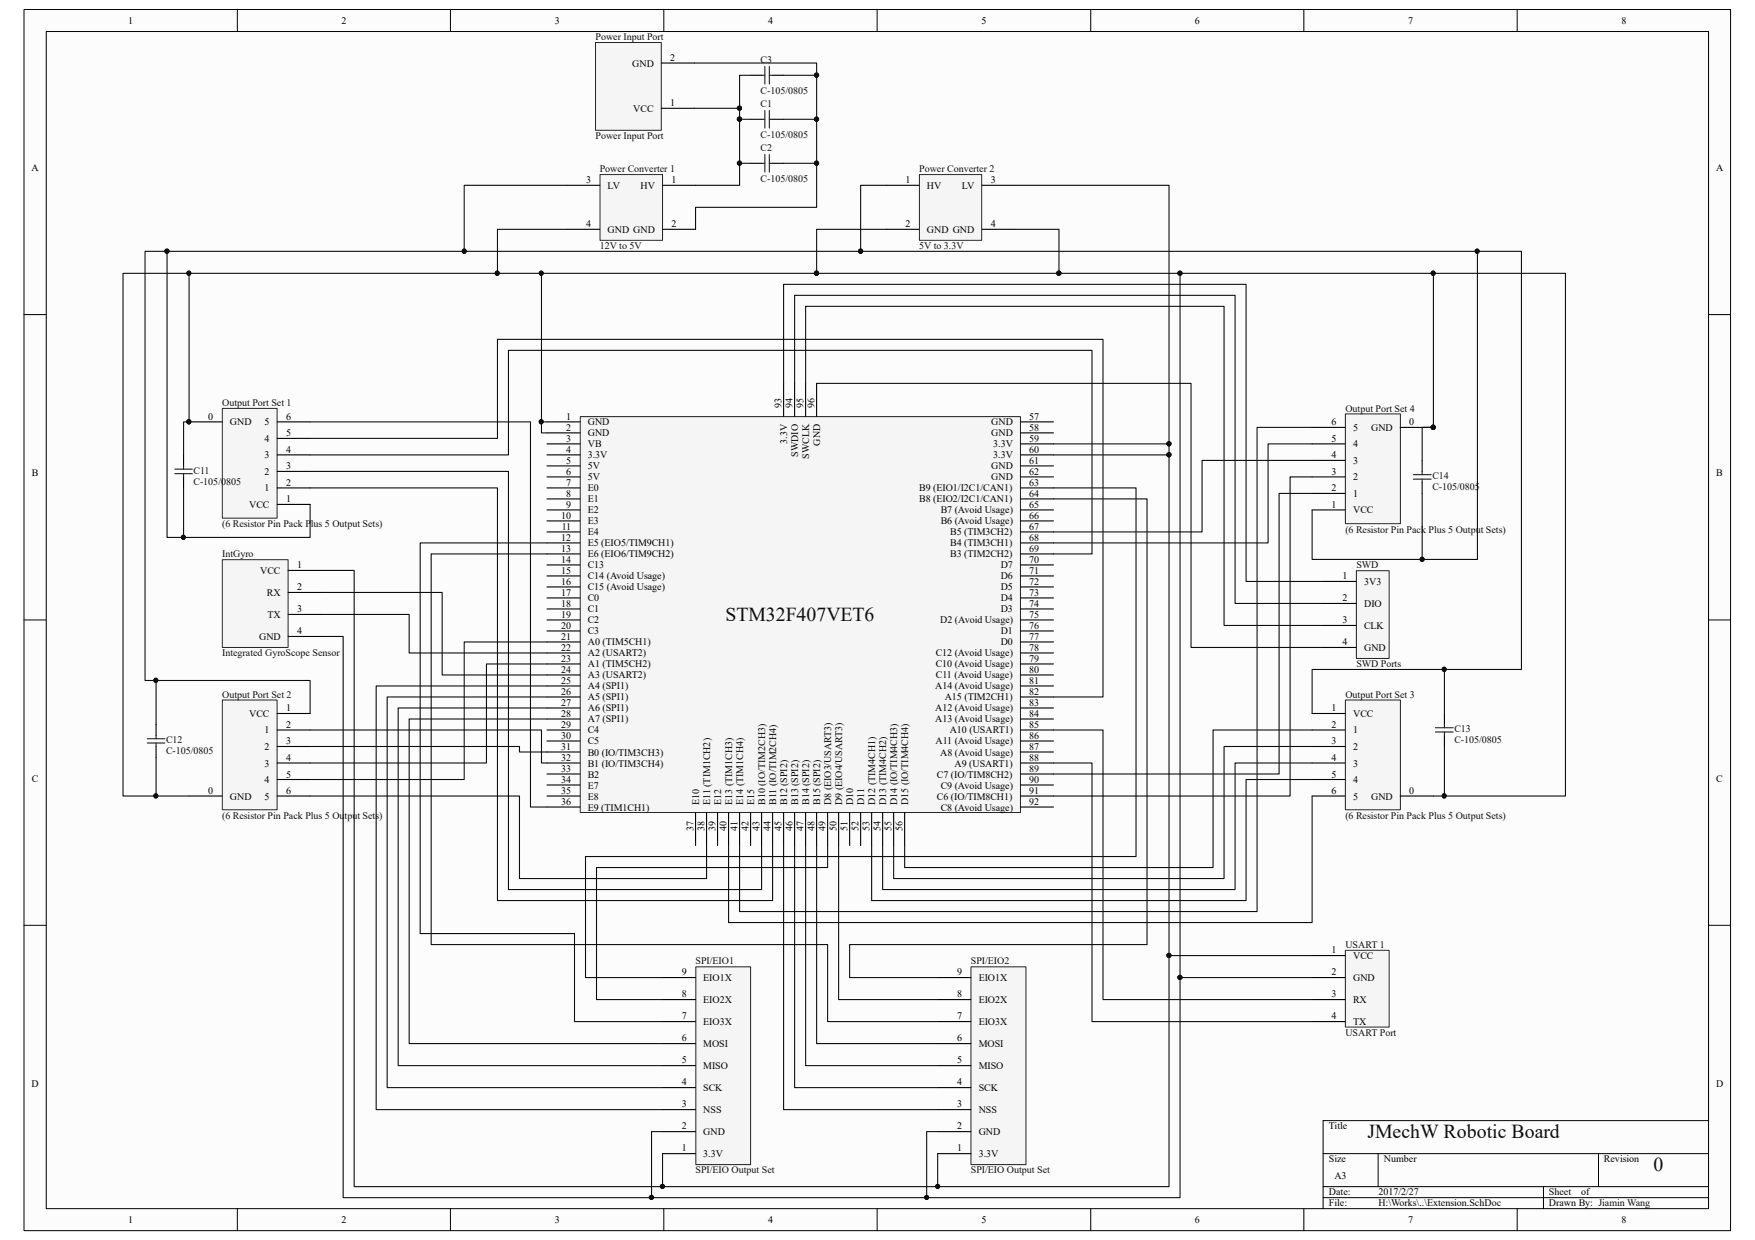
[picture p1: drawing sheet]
<svg xmlns="http://www.w3.org/2000/svg" width="297mm" height="210mm" viewBox="0 0 297 210" stroke-linecap="round" stroke-linejoin="round" font-family="sans-serif">
<path d="M4.1 1.7h288.8v206.6h-288.8z" fill="#fcfcfc"/>
<path d="M4.1 1.6h288.8v206.7h-288.8z" fill="none" stroke="#000" stroke-width=".17"/>
<path d="M7.9 5.4h281.3v199.2h-281.3z" fill="#fcfcfc"/>
<g fill="none" stroke="#000" stroke-width=".17">
<path d="M7.8 5.3h281.4v199.3h-281.4zM40.2 1.6v3.7M76.2 1.6v3.7M112.3 1.6v3.7M148.5 1.6v3.7M184.6 1.6v3.7M220.7 1.6v3.7M256.8 1.6v3.7M4.1 53.3h3.7M289.2 53.3h3.7M4.1 104.9h3.7M289.2 104.9h3.7"/>
<path d="M4.1 156.6h3.7M289.2 156.6h3.7M223.9 195.3h65.3M233.3 195.3v5.6M270.5 195.3v5.6M289.2 189.7h-65.3v14.9M40.2 204.6v3.7M76.2 204.6v3.7M112.3 204.6v3.7M148.5 204.6v3.7M184.6 204.6v3.7M220.7 204.6v3.7"/>
<path d="M223.9 200.9h65.3M223.9 202.7h65.3M256.8 204.6v3.7M261.2 200.9v3.7"/>
</g>
<path d="M227.7 70.1h9.3v18.5h-9.3z" fill="#f5f5f5"/>
<path d="M227.7 70.1h9.3v18.5h-9.3z" fill="none" stroke="#262626" stroke-width=".17"/>
<path d="M222.1 77.9h5.6M222.1 75.1h5.6M222.1 72.3h5.6M237 72.3h5.6M222.1 86.3h5.6M222.1 83.5h5.6M222.1 80.7h5.6" fill="none" stroke="#000" stroke-width=".19"/>
<circle cx="242.6" cy="72.3" r=".35" fill="#0e0e0e"/>
<circle cx="242.6" cy="72.3" r=".35" fill="none" stroke="#0e0e0e" stroke-width=".17"/>
<circle cx="242.6" cy="72.3" r=".35" fill="#0e0e0e"/>
<circle cx="242.6" cy="72.3" r=".35" fill="none" stroke="#0e0e0e" stroke-width=".17"/>
<path d="M37.7 69.2h9.2v18.5h-9.2z" fill="#f5f5f5"/>
<path d="M37.6 69.1h9.3v18.6h-9.3z" fill="none" stroke="#262626" stroke-width=".17"/>
<path d="M32 71.4h5.6M46.9 79.8h5.6M46.9 77h5.6M46.9 74.2h5.6M46.9 71.4h5.6M46.9 85.4h5.6M46.9 82.6h5.6" fill="none" stroke="#000" stroke-width=".19"/>
<circle cx="32" cy="71.4" r=".35" fill="#0e0e0e"/>
<circle cx="32" cy="71.4" r=".35" fill="none" stroke="#0e0e0e" stroke-width=".17"/>
<circle cx="32" cy="71.4" r=".35" fill="#0e0e0e"/>
<circle cx="32" cy="71.4" r=".35" fill="none" stroke="#0e0e0e" stroke-width=".17"/>
<path d="M227.7 118.5h9.3v18.6h-9.3z" fill="#f5f5f5"/>
<path d="M227.7 118.5h9.3v18.6h-9.3z" fill="none" stroke="#262626" stroke-width=".17"/>
<path d="M222.1 120.8h5.6M222.1 123.6h5.6M222.1 126.4h5.6M222.1 129.2h5.6M222.1 132h5.6M222.1 134.7h5.6M237 134.7h5.6" fill="none" stroke="#000" stroke-width=".19"/>
<path d="M37.7 118.5h9.2v18.6h-9.2z" fill="#f5f5f5"/>
<path d="M37.6 118.5h9.3v18.6h-9.3z" fill="none" stroke="#262626" stroke-width=".17"/>
<path d="M32 134.7h5.6M46.9 120.8h5.6M46.9 123.6h5.6M46.9 126.4h5.6M46.9 129.2h5.6M46.9 132h5.6M46.9 134.7h5.6" fill="none" stroke="#000" stroke-width=".19"/>
<path d="M98.3 70.6h74.4v66.9h-74.4z" fill="#f5f5f5"/>
<path d="M98.2 70.5h74.5v67h-74.5z" fill="none" stroke="#262626" stroke-width=".17"/>
<g fill="none" stroke="#000" stroke-width=".19">
<path d="M92.6 71.4h5.6M92.6 73.3h5.6M92.6 75.1h5.6M92.6 77h5.6M92.6 78.9h5.6M132.6 64.9v5.6M134.5 64.9v5.6M136.4 64.9v5.6M138.2 64.9v5.6M172.7 71.4h5.6M172.7 73.3h5.6M172.7 75.1h5.6"/>
<path d="M172.7 77h5.6M172.7 78.9h5.6M92.6 80.7h5.6M92.6 82.6h5.6M92.6 84.5h5.6M92.6 86.3h5.6M92.6 88.2h5.6M92.6 90h5.6M92.6 91.9h5.6M92.6 93.8h5.6M92.6 95.6h5.6M92.6 97.5h5.6"/>
<path d="M92.6 99.4h5.6M172.7 80.7h5.6M172.7 82.6h5.6M172.7 84.5h5.6M172.7 86.3h5.6M172.7 88.2h5.6M172.7 90h5.6M172.7 91.9h5.6M172.7 93.8h5.6M172.7 95.6h5.6M172.7 97.5h5.6M172.7 99.4h5.6"/>
<path d="M92.6 101.2h5.6M92.6 103.1h5.6M92.6 104.9h5.6M92.6 106.8h5.6M92.6 108.7h5.6M92.6 110.5h5.6M92.6 112.4h5.6M92.6 114.3h5.6M92.6 116.1h5.6M92.6 118h5.6M92.6 119.8h5.6M172.7 101.2h5.6"/>
<path d="M172.7 103.1h5.6M172.7 104.9h5.6M172.7 106.8h5.6M172.7 108.7h5.6M172.7 110.5h5.6M172.7 112.4h5.6M172.7 114.3h5.6M172.7 116.1h5.6M172.7 118h5.6M172.7 119.8h5.6M92.6 121.7h5.6M92.6 123.6h5.6"/>
<path d="M92.6 125.4h5.6M92.6 127.3h5.6M92.6 129.2h5.6M92.6 131h5.6M92.6 132.9h5.6M92.6 134.7h5.6M92.6 136.6h5.6M117.7 137.5v5.6M119.6 137.5v5.6M121.5 137.5v5.6M123.3 137.5v5.6M125.2 137.5v5.6"/>
<path d="M127 137.5v5.6M128.9 137.5v5.6M130.8 137.5v5.6M132.6 137.5v5.6M134.5 137.5v5.6M136.4 137.5v5.6M138.2 137.5v5.6M140.1 137.5v5.6M141.9 137.5v5.6M143.8 137.5v5.6M145.7 137.5v5.6M147.5 137.5v5.6"/>
<path d="M149.4 137.5v5.6M151.3 137.5v5.6M153.1 137.5v5.6M172.7 121.7h5.6M172.7 123.6h5.6M172.7 125.4h5.6M172.7 127.3h5.6M172.7 129.2h5.6M172.7 131h5.6M172.7 132.9h5.6M172.7 134.7h5.6M172.7 136.6h5.6"/>
</g>
<path d="M37.7 94.8h11.1v14.8h-11.1z" fill="#f5f5f5"/>
<path d="M37.6 94.7h11.2v14.9h-11.2z" fill="none" stroke="#262626" stroke-width=".17"/>
<path d="M48.8 96.6h5.6M48.8 100.3h5.6M48.8 104h5.6M48.8 107.7h5.6" fill="none" stroke="#000" stroke-width=".19"/>
<path d="M117.8 163.7h9.2v33.4h-9.2z" fill="#f5f5f5"/>
<path d="M117.8 163.7h9.2v33.4h-9.2z" fill="none" stroke="#262626" stroke-width=".17"/>
<path d="M112.1 165.5h5.6M112.1 169.2h5.6M112.1 172.9h5.6M112.1 176.7h5.6M112.1 180.4h5.6M112.1 184.1h5.6M112.1 187.8h5.6M112.1 191.6h5.6M112.1 195.3h5.6" fill="none" stroke="#000" stroke-width=".19"/>
<path d="M164.4 163.7h9.2v33.4h-9.2z" fill="#f5f5f5"/>
<path d="M164.3 163.7h9.3v33.4h-9.3z" fill="none" stroke="#262626" stroke-width=".17"/>
<path d="M158.7 165.5h5.6M158.7 169.2h5.6M158.7 172.9h5.6M158.7 176.7h5.6M158.7 180.4h5.6M158.7 184.1h5.6M158.7 187.8h5.6M158.7 191.6h5.6M158.7 195.3h5.6" fill="none" stroke="#000" stroke-width=".19"/>
<path d="M155.7 29.6h10.5v11.1h-10.5z" fill="#f5f5f5"/>
<path d="M155.6 29.5h10.6v11.2h-10.6z" fill="none" stroke="#262626" stroke-width=".17"/>
<path d="M150 31.4h5.6M150 38.8h5.6M166.2 31.4h5.6M166.2 38.8h5.6" fill="none" stroke="#000" stroke-width=".19"/>
<path d="M101.6 29.6h10.5v11.1h-10.5z" fill="#f5f5f5"/>
<path d="M101.6 29.5h10.5v11.2h-10.5z" fill="none" stroke="#262626" stroke-width=".17"/>
<g fill="none" stroke="#000" stroke-width=".19">
<path d="M127 12.7h1.9M130.8 12.7h1.8M95.9 31.4h5.6M95.9 38.8h5.6M112.1 31.4h5.6M112.1 38.8h5.6M127 20.2h1.9M127 27.6h1.9M130.8 20.2h1.8M130.8 27.6h1.8M31.1 77v1.9M240.7 77.9v1.9"/>
<path d="M31.1 80.7v1.9M240.7 81.7v1.8M26.4 122.6v1.9M26.4 126.4v1.8M244.5 120.8v1.8M244.5 124.5v1.9"/>
</g>
<g fill="none" stroke="#1c1c1c" stroke-width=".19">
<path d="M128.9 12.7h.6M129.5 11.3v2.9M129.5 18.7v3M130.2 11.3v2.9M130.2 18.7v3M130.2 12.7h.6M128.9 20.2h.6M128.9 27.6h.6M129.5 26.2v2.9M130.2 26.2v2.9M130.2 20.2h.6M130.2 27.6h.6"/>
<path d="M29.6 79.4h3M31.1 78.9v.5M240.7 79.8v.5M29.6 80.2h3M31.1 80.2v.5M239.2 80.3h3M239.2 81.1h3M240.7 81.1v.6M24.9 125.1h3M24.9 125.8h3M26.4 124.5v.6M26.4 125.8v.6"/>
<path d="M242.9 123.2h3.1M242.9 123.9h3.1M244.5 122.6v.6M244.5 123.9v.6"/>
</g>
<path d="M229.6 96.6h5.5v14.9h-5.5z" fill="#f5f5f5"/>
<path d="M229.6 96.6h5.5v14.9h-5.5z" fill="none" stroke="#262626" stroke-width=".17"/>
<path d="M223.9 98.4h5.6M223.9 102.2h5.6M223.9 105.9h5.6M223.9 109.6h5.6" fill="none" stroke="#000" stroke-width=".19"/>
<path d="M227.7 160.9h7.4v13h-7.4z" fill="#f5f5f5"/>
<path d="M227.7 160.9h7.4v13h-7.4z" fill="none" stroke="#262626" stroke-width=".17"/>
<path d="M222.1 161.8h5.6M222.1 165.5h5.6M222.1 169.2h5.6M222.1 172.9h5.6" fill="none" stroke="#000" stroke-width=".19"/>
<path d="M100.8 7.2h11.1v14.9h-11.1z" fill="#f5f5f5"/>
<path d="M100.8 7.2h11.1v14.9h-11.1z" fill="none" stroke="#262626" stroke-width=".17"/>
<path d="M111.9 18.3h5.7M111.9 10.7h5.7" fill="none" stroke="#000" stroke-width=".19"/>
<g fill="none" stroke="#0e0e0e" stroke-width=".19">
<path d="M52.5 71.4h37.3v65.2h2.8M52.5 79.8h33.6v70.8h42.8v-7.5M52.5 77h33.6v-17.7h98.7v34.5h-6.5M52.5 74.2h31.7v-16.8h102.5v60.6h-8.4M222.1 72.3h-9.3v82h-87.6v-11.2M52.5 82.6h31.7v69.8h46.6v-9.3M92.6 93.8h-19.6v66.1h67.1v13h18.6M92.6 91.9h-21.5v66.1h26.1v14.9h14.9M178.3 84.5h15.8v75.4h-50.3v5.6h14.9M178.3 82.6h14v62.4h-93.2v20.5h13M222.1 80.7h-3.7v54h-40.1M222.1 83.5h-5.6v47.5h-38.2"/>
<path d="M54.4 100.3h20.4v14h17.8M92.6 116.1h-28.9v71.7h48.4M92.6 118h-27.1v66.1h46.6M92.6 119.8h-25.2v60.6h44.7M52.5 134.7h35.4v14h31.7v-5.6M52.5 123.6h39.1v5.6h1M52.5 126.4h35.4v.9h4.7M92.6 121.7h-23.3v55h42.8M222.1 134.7v21.5h-98.8v-13.1M222.1 126.4h-14.9v22.3h-55.9v-5.6M222.1 129.2h-13.1v21.4h-59.6v-7.5M222.1 132h-11.2v20.4h-63.4v-9.3"/>
<path d="M222.1 123.6h-16.8v23.3h-52.2v-3.8M132.6 143.1v44.7h26.1M134.5 143.1v41h24.2M136.4 143.1v37.3h22.3M138.2 143.1v33.6h20.5M140.1 143.1v3.8h-39.1v22.3h11.1M141.9 143.1v26.1h16.8M158.7 195.3v5.6"/>
</g>
<circle cx="158.7" cy="200.8" r=".35" fill="#0e0e0e"/>
<circle cx="158.7" cy="200.8" r=".35" fill="none" stroke="#0e0e0e" stroke-width=".17"/>
<path d="M54.4 96.6h5.5v104.3h52.2" fill="none" stroke="#0e0e0e" stroke-width=".19"/>
<circle cx="112.1" cy="200.8" r=".35" fill="#0e0e0e"/>
<circle cx="112.1" cy="200.8" r=".35" fill="none" stroke="#0e0e0e" stroke-width=".17"/>
<path d="M112.1 191.6h-1.8v11.1" fill="none" stroke="#0e0e0e" stroke-width=".19"/>
<circle cx="110.3" cy="202.7" r=".35" fill="#0e0e0e"/>
<circle cx="110.3" cy="202.7" r=".35" fill="none" stroke="#0e0e0e" stroke-width=".17"/>
<path d="M158.7 191.6h-1.9v11.1" fill="none" stroke="#0e0e0e" stroke-width=".19"/>
<circle cx="156.8" cy="202.7" r=".35" fill="#0e0e0e"/>
<circle cx="156.8" cy="202.7" r=".35" fill="none" stroke="#0e0e0e" stroke-width=".17"/>
<path d="M145.7 42.5h-121.1v72.7h27.9v5.6" fill="none" stroke="#0e0e0e" stroke-width=".19"/>
<circle cx="26.4" cy="115.2" r=".35" fill="#0e0e0e"/>
<circle cx="26.4" cy="115.2" r=".35" fill="none" stroke="#0e0e0e" stroke-width=".17"/>
<circle cx="28.3" cy="42.5" r=".36" fill="#0e0e0e"/>
<circle cx="28.3" cy="42.5" r=".36" fill="none" stroke="#0e0e0e" stroke-width=".17"/>
<circle cx="78.6" cy="42.5" r=".35" fill="#0e0e0e"/>
<circle cx="78.6" cy="42.5" r=".35" fill="none" stroke="#0e0e0e" stroke-width=".17"/>
<circle cx="145.7" cy="42.5" r=".35" fill="#0e0e0e"/>
<circle cx="145.7" cy="42.5" r=".35" fill="none" stroke="#0e0e0e" stroke-width=".17"/>
<path d="M250.1 42.5v52.2h-28v-8.4" fill="none" stroke="#0e0e0e" stroke-width=".19"/>
<circle cx="240.7" cy="94.7" r=".35" fill="#0e0e0e"/>
<circle cx="240.7" cy="94.7" r=".35" fill="none" stroke="#0e0e0e" stroke-width=".17"/>
<circle cx="250" cy="42.5" r=".35" fill="#0e0e0e"/>
<circle cx="250" cy="42.5" r=".35" fill="none" stroke="#0e0e0e" stroke-width=".17"/>
<path d="M199.7 46.3h65.3v88.4h-22.4" fill="none" stroke="#0e0e0e" stroke-width=".19"/>
<circle cx="199.7" cy="46.2" r=".36" fill="#0e0e0e"/>
<circle cx="199.7" cy="46.2" r=".36" fill="none" stroke="#0e0e0e" stroke-width=".17"/>
<circle cx="242.6" cy="46.2" r=".35" fill="#0e0e0e"/>
<circle cx="242.6" cy="46.2" r=".35" fill="none" stroke="#0e0e0e" stroke-width=".17"/>
<circle cx="244.4" cy="134.7" r=".35" fill="#0e0e0e"/>
<circle cx="244.4" cy="134.7" r=".35" fill="none" stroke="#0e0e0e" stroke-width=".17"/>
<path d="M242.6 46.3v26" fill="none" stroke="#0e0e0e" stroke-width=".19"/>
<circle cx="242.6" cy="46.2" r=".35" fill="#0e0e0e"/>
<circle cx="242.6" cy="46.2" r=".35" fill="none" stroke="#0e0e0e" stroke-width=".17"/>
<circle cx="242.6" cy="72.3" r=".35" fill="#0e0e0e"/>
<circle cx="242.6" cy="72.3" r=".35" fill="none" stroke="#0e0e0e" stroke-width=".17"/>
<path d="M171.8 38.8h7.4v7.5" fill="none" stroke="#0e0e0e" stroke-width=".19"/>
<circle cx="179.2" cy="46.2" r=".36" fill="#0e0e0e"/>
<circle cx="179.2" cy="46.2" r=".36" fill="none" stroke="#0e0e0e" stroke-width=".17"/>
<path d="M132.6 27.6h5.6" fill="none" stroke="#0e0e0e" stroke-width=".19"/>
<circle cx="138.2" cy="27.6" r=".36" fill="#0e0e0e"/>
<circle cx="138.2" cy="27.6" r=".36" fill="none" stroke="#0e0e0e" stroke-width=".17"/>
<path d="M179.2 46.3h20.5v156.4h-141.6v-95h-3.7" fill="none" stroke="#0e0e0e" stroke-width=".19"/>
<circle cx="110.3" cy="202.7" r=".35" fill="#0e0e0e"/>
<circle cx="110.3" cy="202.7" r=".35" fill="none" stroke="#0e0e0e" stroke-width=".17"/>
<circle cx="156.8" cy="202.7" r=".35" fill="#0e0e0e"/>
<circle cx="156.8" cy="202.7" r=".35" fill="none" stroke="#0e0e0e" stroke-width=".17"/>
<circle cx="199.7" cy="165.5" r=".36" fill="#0e0e0e"/>
<circle cx="199.7" cy="165.5" r=".36" fill="none" stroke="#0e0e0e" stroke-width=".17"/>
<circle cx="199.7" cy="46.2" r=".36" fill="#0e0e0e"/>
<circle cx="199.7" cy="46.2" r=".36" fill="none" stroke="#0e0e0e" stroke-width=".17"/>
<circle cx="179.2" cy="46.2" r=".36" fill="#0e0e0e"/>
<circle cx="179.2" cy="46.2" r=".36" fill="none" stroke="#0e0e0e" stroke-width=".17"/>
<path d="M125.2 27.6h1.8" fill="none" stroke="#0e0e0e" stroke-width=".19"/>
<circle cx="125.2" cy="27.6" r=".36" fill="#0e0e0e"/>
<circle cx="125.2" cy="27.6" r=".36" fill="none" stroke="#0e0e0e" stroke-width=".17"/>
<path d="M125.2 20.2h1.8" fill="none" stroke="#0e0e0e" stroke-width=".19"/>
<circle cx="125.2" cy="20.2" r=".36" fill="#0e0e0e"/>
<circle cx="125.2" cy="20.2" r=".36" fill="none" stroke="#0e0e0e" stroke-width=".17"/>
<path d="M132.6 20.2h5.6" fill="none" stroke="#0e0e0e" stroke-width=".19"/>
<circle cx="138.2" cy="20.2" r=".36" fill="#0e0e0e"/>
<circle cx="138.2" cy="20.2" r=".36" fill="none" stroke="#0e0e0e" stroke-width=".17"/>
<path d="M32 46.3v25.1h-.9v5.6" fill="none" stroke="#0e0e0e" stroke-width=".19"/>
<circle cx="32" cy="71.4" r=".35" fill="#0e0e0e"/>
<circle cx="32" cy="71.4" r=".35" fill="none" stroke="#0e0e0e" stroke-width=".17"/>
<circle cx="32" cy="46.2" r=".35" fill="#0e0e0e"/>
<circle cx="32" cy="46.2" r=".35" fill="none" stroke="#0e0e0e" stroke-width=".17"/>
<path d="M28.3 42.5v48.5h2.8" fill="none" stroke="#0e0e0e" stroke-width=".19"/>
<circle cx="28.3" cy="42.5" r=".36" fill="#0e0e0e"/>
<circle cx="28.3" cy="42.5" r=".36" fill="none" stroke="#0e0e0e" stroke-width=".17"/>
<circle cx="31" cy="91" r=".35" fill="#0e0e0e"/>
<circle cx="31" cy="91" r=".35" fill="none" stroke="#0e0e0e" stroke-width=".17"/>
<path d="M26.4 115.2v7.4" fill="none" stroke="#0e0e0e" stroke-width=".19"/>
<circle cx="26.4" cy="115.2" r=".35" fill="#0e0e0e"/>
<circle cx="26.4" cy="115.2" r=".35" fill="none" stroke="#0e0e0e" stroke-width=".17"/>
<path d="M26.4 128.2v6.5" fill="none" stroke="#0e0e0e" stroke-width=".19"/>
<circle cx="26.4" cy="134.7" r=".35" fill="#0e0e0e"/>
<circle cx="26.4" cy="134.7" r=".35" fill="none" stroke="#0e0e0e" stroke-width=".17"/>
<path d="M242.6 72.3h-1.9v5.6" fill="none" stroke="#0e0e0e" stroke-width=".19"/>
<circle cx="242.6" cy="72.3" r=".35" fill="#0e0e0e"/>
<circle cx="242.6" cy="72.3" r=".35" fill="none" stroke="#0e0e0e" stroke-width=".17"/>
<path d="M240.7 83.5v11.2" fill="none" stroke="#0e0e0e" stroke-width=".19"/>
<circle cx="240.7" cy="94.7" r=".35" fill="#0e0e0e"/>
<circle cx="240.7" cy="94.7" r=".35" fill="none" stroke="#0e0e0e" stroke-width=".17"/>
<path d="M244.5 113.3v7.5" fill="none" stroke="#0e0e0e" stroke-width=".19"/>
<circle cx="244.4" cy="113.3" r=".35" fill="#0e0e0e"/>
<circle cx="244.4" cy="113.3" r=".35" fill="none" stroke="#0e0e0e" stroke-width=".17"/>
<path d="M244.5 126.4v8.3" fill="none" stroke="#0e0e0e" stroke-width=".19"/>
<circle cx="244.4" cy="134.7" r=".35" fill="#0e0e0e"/>
<circle cx="244.4" cy="134.7" r=".35" fill="none" stroke="#0e0e0e" stroke-width=".17"/>
<path d="M31.1 82.6v8.4h21.4v-5.6" fill="none" stroke="#0e0e0e" stroke-width=".19"/>
<circle cx="31" cy="91" r=".35" fill="#0e0e0e"/>
<circle cx="31" cy="91" r=".35" fill="none" stroke="#0e0e0e" stroke-width=".17"/>
<path d="M132.6 64.9v-16.8h78.3v50.3h13M134.5 64.9v-14.9h74.5v52.2h14.9M136.4 64.9v-13h70.8v54h16.7M138.2 64.9h63.4v44.7h22.3M178.3 123.6h8.4v45.6h35.4M178.3 129.2h6.5v43.7h37.3M197.9 161.8h24.2" fill="none" stroke="#0e0e0e" stroke-width=".19"/>
<circle cx="197.8" cy="161.7" r=".36" fill="#0e0e0e"/>
<circle cx="197.8" cy="161.7" r=".36" fill="none" stroke="#0e0e0e" stroke-width=".17"/>
<path d="M199.7 165.5h22.4" fill="none" stroke="#0e0e0e" stroke-width=".19"/>
<circle cx="199.7" cy="165.5" r=".36" fill="#0e0e0e"/>
<circle cx="199.7" cy="165.5" r=".36" fill="none" stroke="#0e0e0e" stroke-width=".17"/>
<path d="M150 31.4h-4.3v11.1" fill="none" stroke="#0e0e0e" stroke-width=".19"/>
<circle cx="145.7" cy="42.5" r=".35" fill="#0e0e0e"/>
<circle cx="145.7" cy="42.5" r=".35" fill="none" stroke="#0e0e0e" stroke-width=".17"/>
<path d="M132.6 12.7h5.6v22.4h-20.5v3.7" fill="none" stroke="#0e0e0e" stroke-width=".19"/>
<circle cx="138.2" cy="12.7" r=".36" fill="#0e0e0e"/>
<circle cx="138.2" cy="12.7" r=".36" fill="none" stroke="#0e0e0e" stroke-width=".17"/>
<circle cx="138.2" cy="20.2" r=".36" fill="#0e0e0e"/>
<circle cx="138.2" cy="20.2" r=".36" fill="none" stroke="#0e0e0e" stroke-width=".17"/>
<circle cx="138.2" cy="27.6" r=".36" fill="#0e0e0e"/>
<circle cx="138.2" cy="27.6" r=".36" fill="none" stroke="#0e0e0e" stroke-width=".17"/>
<path d="M150 38.8h-11.8v7.5" fill="none" stroke="#0e0e0e" stroke-width=".19"/>
<circle cx="138.2" cy="46.2" r=".36" fill="#0e0e0e"/>
<circle cx="138.2" cy="46.2" r=".36" fill="none" stroke="#0e0e0e" stroke-width=".17"/>
<path d="M117.6 10.7h20.6v2" fill="none" stroke="#0e0e0e" stroke-width=".19"/>
<circle cx="138.2" cy="12.7" r=".36" fill="#0e0e0e"/>
<circle cx="138.2" cy="12.7" r=".36" fill="none" stroke="#0e0e0e" stroke-width=".17"/>
<path d="M125.2 20.2v11.2h-7.5" fill="none" stroke="#0e0e0e" stroke-width=".19"/>
<circle cx="125.2" cy="27.6" r=".36" fill="#0e0e0e"/>
<circle cx="125.2" cy="27.6" r=".36" fill="none" stroke="#0e0e0e" stroke-width=".17"/>
<circle cx="125.2" cy="20.2" r=".36" fill="#0e0e0e"/>
<circle cx="125.2" cy="20.2" r=".36" fill="none" stroke="#0e0e0e" stroke-width=".17"/>
<path d="M127 12.7h-1.8v5.6" fill="none" stroke="#0e0e0e" stroke-width=".19"/>
<circle cx="125.2" cy="18.3" r=".36" fill="#0e0e0e"/>
<circle cx="125.2" cy="18.3" r=".36" fill="none" stroke="#0e0e0e" stroke-width=".17"/>
<path d="M117.6 18.3h7.6v1.9" fill="none" stroke="#0e0e0e" stroke-width=".19"/>
<circle cx="125.2" cy="18.3" r=".36" fill="#0e0e0e"/>
<circle cx="125.2" cy="18.3" r=".36" fill="none" stroke="#0e0e0e" stroke-width=".17"/>
<circle cx="125.2" cy="20.2" r=".36" fill="#0e0e0e"/>
<circle cx="125.2" cy="20.2" r=".36" fill="none" stroke="#0e0e0e" stroke-width=".17"/>
<path d="M171.8 31.4h26.1v43.7" fill="none" stroke="#0e0e0e" stroke-width=".19"/>
<circle cx="197.8" cy="75.1" r=".36" fill="#0e0e0e"/>
<circle cx="197.8" cy="75.1" r=".36" fill="none" stroke="#0e0e0e" stroke-width=".17"/>
<path d="M197.9 77v123.9h-85.8v-5.6" fill="none" stroke="#0e0e0e" stroke-width=".19"/>
<circle cx="197.8" cy="77" r=".36" fill="#0e0e0e"/>
<circle cx="197.8" cy="77" r=".36" fill="none" stroke="#0e0e0e" stroke-width=".17"/>
<circle cx="197.8" cy="161.7" r=".36" fill="#0e0e0e"/>
<circle cx="197.8" cy="161.7" r=".36" fill="none" stroke="#0e0e0e" stroke-width=".17"/>
<circle cx="158.7" cy="200.8" r=".35" fill="#0e0e0e"/>
<circle cx="158.7" cy="200.8" r=".35" fill="none" stroke="#0e0e0e" stroke-width=".17"/>
<circle cx="112.1" cy="200.8" r=".35" fill="#0e0e0e"/>
<circle cx="112.1" cy="200.8" r=".35" fill="none" stroke="#0e0e0e" stroke-width=".17"/>
<path d="M178.3 75.1h19.6v1.9h-19.6" fill="none" stroke="#0e0e0e" stroke-width=".19"/>
<circle cx="197.8" cy="77" r=".36" fill="#0e0e0e"/>
<circle cx="197.8" cy="77" r=".36" fill="none" stroke="#0e0e0e" stroke-width=".17"/>
<circle cx="197.8" cy="75.1" r=".36" fill="#0e0e0e"/>
<circle cx="197.8" cy="75.1" r=".36" fill="none" stroke="#0e0e0e" stroke-width=".17"/>
<path d="M145.7 42.5h111.8v70.8h-35.4v7.5" fill="none" stroke="#0e0e0e" stroke-width=".19"/>
<circle cx="145.7" cy="42.5" r=".35" fill="#0e0e0e"/>
<circle cx="145.7" cy="42.5" r=".35" fill="none" stroke="#0e0e0e" stroke-width=".17"/>
<circle cx="250" cy="42.5" r=".35" fill="#0e0e0e"/>
<circle cx="250" cy="42.5" r=".35" fill="none" stroke="#0e0e0e" stroke-width=".17"/>
<circle cx="244.4" cy="113.3" r=".35" fill="#0e0e0e"/>
<circle cx="244.4" cy="113.3" r=".35" fill="none" stroke="#0e0e0e" stroke-width=".17"/>
<path d="M95.9 31.4h-17.3v11.1" fill="none" stroke="#0e0e0e" stroke-width=".19"/>
<circle cx="78.6" cy="42.5" r=".35" fill="#0e0e0e"/>
<circle cx="78.6" cy="42.5" r=".35" fill="none" stroke="#0e0e0e" stroke-width=".17"/>
<path d="M138.2 46.3h-117.4v88.4h11.2M222.1 75.1h-7.5v16.8h-36.3M222.1 77.9h-18.6v12.1h-25.2M54.4 104h14.9v6.5h23.3M92.6 108.7h-14v23.3h-26.1M92.6 112.4h-10.3v16.8h-29.8" fill="none" stroke="#0e0e0e" stroke-width=".19"/>
<circle cx="26.4" cy="134.7" r=".35" fill="#0e0e0e"/>
<circle cx="26.4" cy="134.7" r=".35" fill="none" stroke="#0e0e0e" stroke-width=".17"/>
<circle cx="32" cy="46.2" r=".35" fill="#0e0e0e"/>
<circle cx="32" cy="46.2" r=".35" fill="none" stroke="#0e0e0e" stroke-width=".17"/>
<circle cx="84.1" cy="46.2" r=".35" fill="#0e0e0e"/>
<circle cx="84.1" cy="46.2" r=".35" fill="none" stroke="#0e0e0e" stroke-width=".17"/>
<circle cx="91.6" cy="46.2" r=".35" fill="#0e0e0e"/>
<circle cx="91.6" cy="46.2" r=".35" fill="none" stroke="#0e0e0e" stroke-width=".17"/>
<circle cx="138.2" cy="46.2" r=".36" fill="#0e0e0e"/>
<circle cx="138.2" cy="46.2" r=".36" fill="none" stroke="#0e0e0e" stroke-width=".17"/>
<path d="M95.9 38.8h-11.7v7.5" fill="none" stroke="#0e0e0e" stroke-width=".19"/>
<circle cx="84.1" cy="46.2" r=".35" fill="#0e0e0e"/>
<circle cx="84.1" cy="46.2" r=".35" fill="none" stroke="#0e0e0e" stroke-width=".17"/>
<path d="M91.6 71.4h1" fill="none" stroke="#0e0e0e" stroke-width=".19"/>
<circle cx="91.6" cy="71.4" r=".35" fill="#0e0e0e"/>
<circle cx="91.6" cy="71.4" r=".35" fill="none" stroke="#0e0e0e" stroke-width=".17"/>
<path d="M138.2 46.3h41" fill="none" stroke="#0e0e0e" stroke-width=".19"/>
<circle cx="179.2" cy="46.2" r=".36" fill="#0e0e0e"/>
<circle cx="179.2" cy="46.2" r=".36" fill="none" stroke="#0e0e0e" stroke-width=".17"/>
<circle cx="138.2" cy="46.2" r=".36" fill="#0e0e0e"/>
<circle cx="138.2" cy="46.2" r=".36" fill="none" stroke="#0e0e0e" stroke-width=".17"/>
<path d="M91.6 46.3v27h1" fill="none" stroke="#0e0e0e" stroke-width=".19"/>
<circle cx="91.6" cy="71.4" r=".35" fill="#0e0e0e"/>
<circle cx="91.6" cy="71.4" r=".35" fill="none" stroke="#0e0e0e" stroke-width=".17"/>
<circle cx="91.6" cy="46.2" r=".35" fill="#0e0e0e"/>
<circle cx="91.6" cy="46.2" r=".35" fill="none" stroke="#0e0e0e" stroke-width=".17"/>
<g font-size="3.3" fill="#0e0e0e">
<text x="122.8" y="105.2">STM32F407VET6</text>
<text x="231.4" y="192.7">JMechW Robotic Board</text>
<text x="279.9" y="198.3">0</text>
</g>
<g font-size="1.7">
<text x="21.7" y="4">1</text>
<text x="57.8" y="4">2</text>
<text x="93.9" y="4">3</text>
<text x="130" y="4">4</text>
<text x="166.1" y="4">5</text>
<text x="202.2" y="4">6</text>
<text x="238.3" y="4">7</text>
<text x="274.4" y="4">8</text>
<text x="107" y="11.3">GND</text>
<text x="113.5" y="10.3">2</text>
<text x="113.5" y="18">1</text>
<text x="107.2" y="18.9">VCC</text>
<text x="5.3" y="28.9">A</text>
<text x="290.4" y="28.9">A</text>
<text x="99.2" y="31">3</text>
<text x="102.8" y="32">LV</text>
<text x="108.4" y="32">HV</text>
<text x="113.7" y="31">1</text>
<text x="153.2" y="31">1</text>
<text x="156.9" y="32">HV</text>
<text x="162.8" y="32">LV</text>
<text x="167.7" y="31">3</text>
<text x="99.2" y="38.5">4</text>
<text x="102.8" y="39.4">GND GND</text>
<text x="113.7" y="38.5">2</text>
<text x="153.2" y="38.5">2</text>
<text x="156.9" y="39.4">GND GND</text>
<text x="167.7" y="38.5">4</text>
<text x="35.3" y="71.1">0</text>
<text x="48.4" y="71.1">6</text>
<text x="95.8" y="71.1">1</text>
<text x="132.3" y="69" transform="rotate(-90 132.3 69)">93</text>
<text x="134.2" y="69" transform="rotate(-90 134.2 69)">94</text>
<text x="136" y="69" transform="rotate(-90 136 69)">95</text>
<text x="137.9" y="69" transform="rotate(-90 137.9 69)">96</text>
<text x="174.2" y="71.1">57</text>
<text x="38.9" y="72">GND</text>
<text x="44.8" y="77.6">3</text>
<text x="44.8" y="74.8">4</text>
<text x="44.8" y="72">5</text>
<text x="48.4" y="76.7">4</text>
<text x="48.4" y="73.9">5</text>
<text x="95.8" y="72.9">2</text>
<text x="95.8" y="74.8">3</text>
<text x="95.8" y="76.7">4</text>
<text x="99.5" y="72">GND</text>
<text x="99.5" y="73.9">GND</text>
<text x="99.5" y="75.7">VB</text>
<text x="99.5" y="77.6">3.3V</text>
<text x="133.2" y="75.1" transform="rotate(-90 133.2 75.1)">3.3V</text>
<text x="135.1" y="77.3" transform="rotate(-90 135.1 77.3)">SWDIO</text>
<text x="136.9" y="77.7" transform="rotate(-90 136.9 77.7)">SWCLK</text>
<text x="138.8" y="75.4" transform="rotate(-90 138.8 75.4)">GND</text>
<text x="167.8" y="72">GND</text>
<text x="167.8" y="73.9">GND</text>
<text x="168.1" y="75.7">3.3V</text>
<text x="168.1" y="77.6">3.3V</text>
<text x="174.2" y="72.9">58</text>
<text x="174.2" y="74.8">59</text>
<text x="174.2" y="76.7">60</text>
<text x="225.4" y="77.6">4</text>
<text x="225.4" y="74.8">5</text>
<text x="225.4" y="72">6</text>
<text x="229" y="75.7">4</text>
<text x="229" y="72.9">5</text>
<text x="232.1" y="72.9">GND</text>
<text x="238.5" y="72">0</text>
<text x="5.4" y="80.6">B</text>
<text x="44.8" y="83.2">1</text>
<text x="44.8" y="80.4">2</text>
<text x="48.4" y="82.3">2</text>
<text x="48.4" y="79.5">3</text>
<text x="95.8" y="78.5">5</text>
<text x="95.8" y="80.4">6</text>
<text x="95.8" y="82.3">7</text>
<text x="99.5" y="79.5">5V</text>
<text x="99.5" y="81.3">5V</text>
<text x="99.5" y="83.2">E0</text>
<text x="155.6" y="83.2">B9 (EIO1/I2C1/CAN1)</text>
<text x="167.8" y="79.5">GND</text>
<text x="167.8" y="81.3">GND</text>
<text x="174.2" y="82.3">63</text>
<text x="174.2" y="78.5">61</text>
<text x="174.2" y="80.4">62</text>
<text x="225.4" y="83.2">2</text>
<text x="225.4" y="80.4">3</text>
<text x="229" y="81.3">2</text>
<text x="229" y="78.5">3</text>
<text x="290.5" y="80.6">B</text>
<text x="42.2" y="86">VCC</text>
<text x="48.4" y="85">1</text>
<text x="95" y="87.8">10</text>
<text x="95.1" y="89.7">11</text>
<text x="95.8" y="84.1">8</text>
<text x="95.8" y="86">9</text>
<text x="99.5" y="85">E1</text>
<text x="99.5" y="86.9">E2</text>
<text x="99.5" y="88.8">E3</text>
<text x="155.6" y="85">B8 (EIO2/I2C1/CAN1)</text>
<text x="159.2" y="86.9">B7 (Avoid Usage)</text>
<text x="159.2" y="88.8">B6 (Avoid Usage)</text>
<text x="174.2" y="84.1">64</text>
<text x="174.2" y="86">65</text>
<text x="174.2" y="87.8">66</text>
<text x="174.2" y="89.7">67</text>
<text x="225.4" y="86">1</text>
<text x="229" y="86.9">VCC</text>
<text x="229" y="84.1">1</text>
<text x="95" y="91.6">12</text>
<text x="95" y="93.4">13</text>
<text x="95" y="95.3">14</text>
<text x="99.5" y="90.6">E4</text>
<text x="99.5" y="92.5">E5 (EIO5/TIM9CH1)</text>
<text x="99.5" y="94.4">E6 (EIO6/TIM9CH2)</text>
<text x="160.8" y="90.6">B5 (TIM3CH2)</text>
<text x="160.8" y="92.5">B4 (TIM3CH1)</text>
<text x="160.8" y="94.4">B3 (TIM2CH2)</text>
<text x="174.2" y="95.3">70</text>
<text x="174.2" y="91.6">68</text>
<text x="174.2" y="93.4">69</text>
<text x="44" y="97.2">VCC</text>
<text x="45.2" y="100.9">RX</text>
<text x="50.3" y="99.9">2</text>
<text x="50.3" y="96.2">1</text>
<text x="95" y="97.2">15</text>
<text x="95" y="99">16</text>
<text x="95" y="100.9">17</text>
<text x="99.5" y="96.2">C13</text>
<text x="99.5" y="98.1">C14 (Avoid Usage)</text>
<text x="99.5" y="99.9">C15 (Avoid Usage)</text>
<text x="99.5" y="101.8">C0</text>
<text x="169.4" y="96.2">D7</text>
<text x="169.4" y="98.1">D6</text>
<text x="169.4" y="99.9">D5</text>
<text x="169.4" y="101.8">D4</text>
<text x="174.2" y="97.2">71</text>
<text x="174.2" y="99">72</text>
<text x="174.2" y="100.9">73</text>
<text x="227.2" y="98.1">1</text>
<text x="227.2" y="101.8">2</text>
<text x="230.9" y="99">3V3</text>
<text x="45.3" y="104.6">TX</text>
<text x="50.3" y="107.4">4</text>
<text x="50.3" y="103.7">3</text>
<text x="95" y="102.7">18</text>
<text x="95" y="104.6">19</text>
<text x="95" y="106.5">20</text>
<text x="99.5" y="103.7">C1</text>
<text x="99.5" y="105.5">C2</text>
<text x="99.5" y="107.4">C3</text>
<text x="159.1" y="105.5">D2 (Avoid Usage)</text>
<text x="169.4" y="103.7">D3</text>
<text x="169.4" y="107.4">D1</text>
<text x="174.2" y="102.7">74</text>
<text x="174.2" y="106.5">76</text>
<text x="174.2" y="104.6">75</text>
<text x="227.2" y="105.5">3</text>
<text x="230.9" y="102.7">DIO</text>
<text x="230.9" y="106.5">CLK</text>
<text x="43.9" y="108.3">GND</text>
<text x="95" y="108.3">21</text>
<text x="95" y="110.2">22</text>
<text x="95" y="112.1">23</text>
<text x="95" y="113.9">24</text>
<text x="99.5" y="109.3">A0 (TIM5CH1)</text>
<text x="99.5" y="111.1">A2 (USART2)</text>
<text x="99.5" y="113">A1 (TIM5CH2)</text>
<text x="158.4" y="111.1">C12 (Avoid Usage)</text>
<text x="158.4" y="113">C10 (Avoid Usage)</text>
<text x="169.4" y="109.3">D0</text>
<text x="174.2" y="113.9">80</text>
<text x="174.2" y="108.3">77</text>
<text x="174.2" y="110.2">78</text>
<text x="174.2" y="112.1">79</text>
<text x="227.2" y="109.3">4</text>
<text x="230.9" y="110.2">GND</text>
<text x="95" y="115.8">25</text>
<text x="95" y="117.6">26</text>
<text x="95" y="119.5">27</text>
<text x="99.5" y="114.9">A3 (USART2)</text>
<text x="99.5" y="116.7">A4 (SPI1)</text>
<text x="99.5" y="118.6">A5 (SPI1)</text>
<text x="158.3" y="116.7">A14 (Avoid Usage)</text>
<text x="158.4" y="114.9">C11 (Avoid Usage)</text>
<text x="159.9" y="118.6">A15 (TIM2CH1)</text>
<text x="174.2" y="117.6">82</text>
<text x="174.2" y="115.8">81</text>
<text x="174.2" y="119.5">83</text>
<text x="42.2" y="121.4">VCC</text>
<text x="44.8" y="124.2">1</text>
<text x="48.4" y="123.2">2</text>
<text x="48.4" y="120.4">1</text>
<text x="95" y="121.4">28</text>
<text x="95" y="123.2">29</text>
<text x="95" y="125.1">30</text>
<text x="99.5" y="120.4">A6 (SPI1)</text>
<text x="99.5" y="122.3">A7 (SPI1)</text>
<text x="99.5" y="124.2">C4</text>
<text x="158.3" y="120.4">A12 (Avoid Usage)</text>
<text x="158.3" y="122.3">A13 (Avoid Usage)</text>
<text x="160.7" y="124.2">A10 (USART1)</text>
<text x="174.2" y="123.2">85</text>
<text x="174.2" y="125.1">86</text>
<text x="174.2" y="121.4">84</text>
<text x="225.4" y="120.4">1</text>
<text x="225.4" y="123.2">2</text>
<text x="229" y="121.4">VCC</text>
<text x="229" y="124.2">1</text>
<text x="44.8" y="127">2</text>
<text x="44.8" y="129.8">3</text>
<text x="48.4" y="126">3</text>
<text x="48.4" y="128.8">4</text>
<text x="48.4" y="131.6">5</text>
<text x="95" y="127">31</text>
<text x="95" y="128.8">32</text>
<text x="95" y="130.7">33</text>
<text x="99.5" y="126">C5</text>
<text x="99.5" y="127.9">B0 (IO/TIM3CH3)</text>
<text x="99.5" y="129.8">B1 (IO/TIM3CH4)</text>
<text x="99.5" y="131.6">B2</text>
<text x="158.3" y="126">A11 (Avoid Usage)</text>
<text x="158.6" y="131.6">C7 (IO/TIM8CH2)</text>
<text x="159.1" y="127.9">A8 (Avoid Usage)</text>
<text x="161.5" y="129.8">A9 (USART1)</text>
<text x="174.2" y="130.7">89</text>
<text x="174.2" y="128.8">88</text>
<text x="174.2" y="127">87</text>
<text x="225.4" y="126">3</text>
<text x="225.4" y="128.8">4</text>
<text x="225.4" y="131.6">5</text>
<text x="229" y="127">2</text>
<text x="229" y="129.8">3</text>
<text x="5.4" y="132.3">C</text>
<text x="35.3" y="134.4">0</text>
<text x="38.9" y="135.3">GND</text>
<text x="44.8" y="132.5">4</text>
<text x="44.8" y="135.3">5</text>
<text x="48.4" y="134.4">6</text>
<text x="95" y="132.5">34</text>
<text x="95" y="134.4">35</text>
<text x="95" y="136.3">36</text>
<text x="99.5" y="133.5">E7</text>
<text x="99.5" y="135.3">E8</text>
<text x="99.5" y="137.2">E9 (TIM1CH1)</text>
<text x="118.3" y="136.2" transform="rotate(-90 118.3 136.2)">E10</text>
<text x="120.2" y="136.2" transform="rotate(-90 120.2 136.2)">E11 (TIM1CH2)</text>
<text x="122" y="136.2" transform="rotate(-90 122 136.2)">E12</text>
<text x="123.9" y="136.2" transform="rotate(-90 123.9 136.2)">E13 (TIM1CH3)</text>
<text x="125.8" y="136.2" transform="rotate(-90 125.8 136.2)">E14 (TIM1CH4)</text>
<text x="127.6" y="136.2" transform="rotate(-90 127.6 136.2)">E15</text>
<text x="129.5" y="136.2" transform="rotate(-90 129.5 136.2)">B10 (IO/TIM2CH3)</text>
<text x="131.4" y="136.2" transform="rotate(-90 131.4 136.2)">B11 (IO/TIM2CH4)</text>
<text x="133.2" y="136.2" transform="rotate(-90 133.2 136.2)">B12 (SPI2)</text>
<text x="135.1" y="136.2" transform="rotate(-90 135.1 136.2)">B13 (SPI2)</text>
<text x="136.9" y="136.2" transform="rotate(-90 136.9 136.2)">B14 (SPI2)</text>
<text x="138.8" y="136.2" transform="rotate(-90 138.8 136.2)">B15 (SPI2)</text>
<text x="140.7" y="136.2" transform="rotate(-90 140.7 136.2)">D8 (EIO3/USART3)</text>
<text x="142.5" y="136.2" transform="rotate(-90 142.5 136.2)">D9 (EIO4/USART3)</text>
<text x="144.4" y="136.2" transform="rotate(-90 144.4 136.2)">D10</text>
<text x="146.3" y="136.2" transform="rotate(-90 146.3 136.2)">D11</text>
<text x="148.1" y="136.2" transform="rotate(-90 148.1 136.2)">D12 (TIM4CH1)</text>
<text x="150" y="136.2" transform="rotate(-90 150 136.2)">D13 (TIM4CH2)</text>
<text x="151.8" y="136.2" transform="rotate(-90 151.8 136.2)">D14 (IO/TIM4CH3)</text>
<text x="153.7" y="136.2" transform="rotate(-90 153.7 136.2)">D15 (IO/TIM4CH4)</text>
<text x="158.6" y="135.3">C6 (IO/TIM8CH1)</text>
<text x="159.2" y="133.5">C9 (Avoid Usage)</text>
<text x="159.2" y="137.2">C8 (Avoid Usage)</text>
<text x="174.2" y="134.4">91</text>
<text x="174.2" y="132.5">90</text>
<text x="174.2" y="136.3">92</text>
<text x="225.4" y="134.4">6</text>
<text x="229" y="132.5">4</text>
<text x="229" y="135.3">5</text>
<text x="232.1" y="135.3">GND</text>
<text x="238.5" y="134.4">0</text>
<text x="290.5" y="132.3">C</text>
<text x="117.4" y="140.7" transform="rotate(-90 117.4 140.7)">37</text>
<text x="119.2" y="140.7" transform="rotate(-90 119.2 140.7)">38</text>
<text x="121.1" y="140.7" transform="rotate(-90 121.1 140.7)">39</text>
<text x="123" y="140.7" transform="rotate(-90 123 140.7)">40</text>
<text x="124.8" y="140.7" transform="rotate(-90 124.8 140.7)">41</text>
<text x="126.7" y="140.7" transform="rotate(-90 126.7 140.7)">42</text>
<text x="128.6" y="140.7" transform="rotate(-90 128.6 140.7)">43</text>
<text x="130.4" y="140.7" transform="rotate(-90 130.4 140.7)">44</text>
<text x="132.3" y="140.7" transform="rotate(-90 132.3 140.7)">45</text>
<text x="134.2" y="140.7" transform="rotate(-90 134.2 140.7)">46</text>
<text x="136" y="140.7" transform="rotate(-90 136 140.7)">47</text>
<text x="137.9" y="140.7" transform="rotate(-90 137.9 140.7)">48</text>
<text x="139.7" y="140.7" transform="rotate(-90 139.7 140.7)">49</text>
<text x="141.6" y="140.7" transform="rotate(-90 141.6 140.7)">50</text>
<text x="143.5" y="140.7" transform="rotate(-90 143.5 140.7)">51</text>
<text x="145.3" y="140.7" transform="rotate(-90 145.3 140.7)">52</text>
<text x="147.2" y="140.7" transform="rotate(-90 147.2 140.7)">53</text>
<text x="149.1" y="140.7" transform="rotate(-90 149.1 140.7)">54</text>
<text x="150.9" y="140.7" transform="rotate(-90 150.9 140.7)">55</text>
<text x="152.8" y="140.7" transform="rotate(-90 152.8 140.7)">56</text>
<text x="225.4" y="161.4">1</text>
<text x="115.4" y="165.1">9</text>
<text x="119" y="166">EIO1X</text>
<text x="162" y="165.1">9</text>
<text x="165.6" y="166">EIO1X</text>
<text x="225.4" y="165.1">2</text>
<text x="229" y="162.3">VCC</text>
<text x="229" y="166">GND</text>
<text x="115.4" y="168.8">8</text>
<text x="115.4" y="172.6">7</text>
<text x="119" y="169.8">EIO2X</text>
<text x="119" y="173.5">EIO3X</text>
<text x="162" y="168.8">8</text>
<text x="162" y="172.6">7</text>
<text x="165.6" y="169.8">EIO2X</text>
<text x="165.6" y="173.5">EIO3X</text>
<text x="225.4" y="168.8">3</text>
<text x="225.4" y="172.6">4</text>
<text x="229" y="169.8">RX</text>
<text x="229" y="173.5">TX</text>
<text x="115.4" y="176.3">6</text>
<text x="119" y="177.2">MOSI</text>
<text x="162" y="176.3">6</text>
<text x="165.6" y="177.2">MOSI</text>
<text x="5.3" y="184">D</text>
<text x="115.4" y="180">5</text>
<text x="115.4" y="183.7">4</text>
<text x="119" y="180.9">MISO</text>
<text x="119" y="184.7">SCK</text>
<text x="162" y="180">5</text>
<text x="162" y="183.7">4</text>
<text x="165.6" y="180.9">MISO</text>
<text x="165.6" y="184.7">SCK</text>
<text x="290.4" y="184">D</text>
<text x="115.4" y="187.5">3</text>
<text x="115.4" y="191.2">2</text>
<text x="119" y="188.4">NSS</text>
<text x="162" y="187.5">3</text>
<text x="162" y="191.2">2</text>
<text x="165.6" y="188.4">NSS</text>
<text x="224.9" y="191.2">Title</text>
<text x="115.4" y="194.9">1</text>
<text x="119" y="192.1">GND</text>
<text x="119" y="195.8">3.3V</text>
<text x="162" y="194.9">1</text>
<text x="165.6" y="192.1">GND</text>
<text x="165.6" y="195.8">3.3V</text>
<text x="224.9" y="196.8">Size</text>
<text x="234.2" y="196.8">Number</text>
<text x="271.5" y="196.8">Revision</text>
<text x="224.9" y="202.4">Date:</text>
<text x="225.8" y="199.6">A3</text>
<text x="233.3" y="202.4">2017/2/27</text>
<text x="262.2" y="202.4">Sheet</text>
<text x="267.6" y="202.4">of</text>
<text x="21.7" y="207">1</text>
<text x="57.8" y="207">2</text>
<text x="93.9" y="207">3</text>
<text x="130" y="207">4</text>
<text x="166.1" y="207">5</text>
<text x="202.2" y="207">6</text>
<text x="224.9" y="204.2">File:</text>
<text x="233.3" y="204.2">H:\Works\..\Extension.SchDoc</text>
<text x="238.3" y="207">7</text>
<text x="262.2" y="204.2">Drawn By: Jiamin Wang</text>
<text x="274.4" y="207">8</text>
</g>
<g font-size="1.7" fill="#0e0e0e">
<text x="100.8" y="6.8">Power Input Port</text>
<text x="128.7" y="10.7">C3</text>
<text x="128.7" y="15.9">C-105/0805</text>
<text x="100.8" y="23.6">Power Input Port</text>
<text x="128.7" y="18.2">C1</text>
<text x="128.7" y="23.4">C-105/0805</text>
<text x="101.5" y="29.2">Power Converter 1</text>
<text x="128.7" y="25.6">C2</text>
<text x="155.6" y="29.2">Power Converter 2</text>
<text x="128.7" y="30.8">C-105/0805</text>
<text x="101.5" y="42.2">12V to 5V</text>
<text x="155.6" y="42.2">5V to 3.3V</text>
<text x="37.6" y="68.7">Output Port Set 1</text>
<text x="227.7" y="69.7">Output Port Set 4</text>
<text x="32.8" y="80.2">C11</text>
<text x="32.8" y="82">C-105/0805</text>
<text x="242.4" y="81.1">C14</text>
<text x="242.4" y="83">C-105/0805</text>
<text x="37.6" y="89.2">(6 Resistor Pin Pack Plus 5 Output Sets)</text>
<text x="37.6" y="94.4">IntGyro</text>
<text x="227.7" y="90.2">(6 Resistor Pin Pack Plus 5 Output Sets)</text>
<text x="229.6" y="96.2">SWD</text>
<text x="37.6" y="111.1">Integrated GyroScope Sensor</text>
<text x="229.6" y="113">SWD Ports</text>
<text x="37.6" y="118.1">Output Port Set 2</text>
<text x="227.7" y="118.1">Output Port Set 3</text>
<text x="28.1" y="125.8">C12</text>
<text x="246.2" y="124">C13</text>
<text x="246.2" y="125.8">C-105/0805</text>
<text x="28.1" y="127.7">C-105/0805</text>
<text x="37.6" y="138.6">(6 Resistor Pin Pack Plus 5 Output Sets)</text>
<text x="227.7" y="138.6">(6 Resistor Pin Pack Plus 5 Output Sets)</text>
<text x="227.7" y="160.4">USART 1</text>
<text x="117.7" y="163.2">SPI/EIO1</text>
<text x="164.3" y="163.2">SPI/EIO2</text>
<text x="227.7" y="175.3">USART Port</text>
<text x="117.7" y="198.6">SPI/EIO Output Set</text>
<text x="164.3" y="198.6">SPI/EIO Output Set</text>
</g>
</svg>
